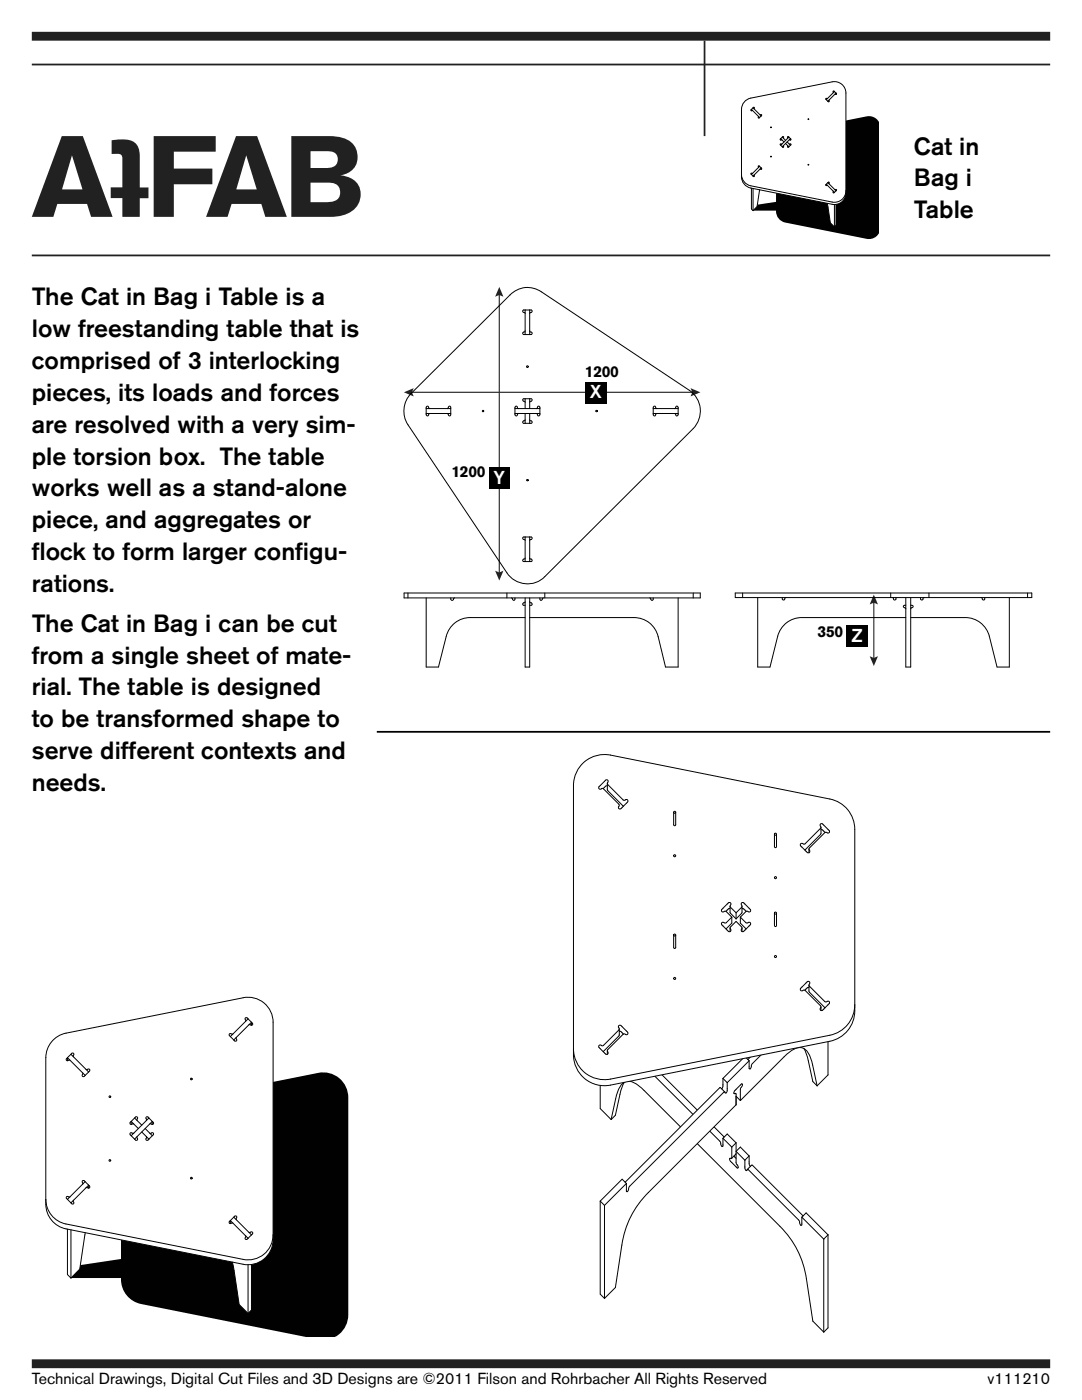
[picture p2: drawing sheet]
<svg xmlns="http://www.w3.org/2000/svg" width="216mm" height="279mm" viewBox="0 0 216 279" stroke-linecap="round" stroke-linejoin="round" font-family="sans-serif">
<path d="M6.3 12.9h203.2M140.6 8.1v19.1M6.3 51h203.2" fill="none" stroke="#241f21" stroke-width=".35"/>
<path d="M6.3 7.2h203.2M6.3 272.2h203.2" fill="none" stroke="#241f21" stroke-width="1.8" stroke-linecap="butt"/>
<g fill="#241f21">
<path d="M22.3 28a9 9 0 0 1 4.1 .2 2.84 2.84 0 0 1 1.5 3v6.2h1.7v2.2h-1.7v3.7h-3.5v-3.8h-2.3v-2.1h2.3v-6.2a.96 .96 0 0 0-1.2-.5h-.9z"/>
<path d="M30.7 27.2h12.3v3.1h-8.3v3.3h7.7v3.2h-7.7v6.5h-4z"/>
<path d="M12.3 27.2h4.2l6 16.1h-4.3l-.8-2.6h-6l-.8 2.6h-4.2zM14.4 31l-2 6.8h4.1z"/>
<path d="M47.1 27.2h4.2l5.9 16.1h-4.3l-.8-2.6h-5.9l-.8 2.6h-4.3zM49.1 31l-2 6.8h4.1z"/>
<path d="M58.1 27.2h7.5a6.6 6.6 0 0 1 4.8 1.5 3.7 3.7 0 0 1 .8 3.9 3.7 3.7 0 0 1-3.3 2.4 3.9 3.9 0 0 1 4 4.6 5 5 0 0 1-4.9 3.6l-8.9 .1zM62 30.2v3.3h3.4a1.71 1.71 0 0 0 2-1.7 1.71 1.71 0 0 0-2.1-1.6zM62 36.5v3.9a17.2 17.2 0 0 0 4.5-.2 1.95 1.95 0 0 0 1.3-2.4 1.95 1.95 0 0 0-2.4-1.3z"/>
</g>
<path d="M147.8 16.1h27.5v31.7h-27.5z" fill="#fff"/>
<path d="M151.1 40.8l3.7-.5v-1.8l10.3 2.1 .6 3.9 .8 .8 .3-.3v-4.2a2.36 2.36 0 0 0 2-2.7v-14l4.1-.9h.8a1.77 1.77 0 0 1 1.7 2.3v19.9a1.83 1.83 0 0 1-2.1 2.3l-16.6-3.3a2.3 2.3 0 0 1-1.9-2.4h-4.5l.8-.8z" fill="#010101"/>
<g fill="none" stroke="#010101" stroke-width=".2">
<path d="M165.1 19.6l-.3 .1 .6 .6v-.3M166.3 18.5v-.3l.6 .5-.3 .1M166.5 18.3l-1.6 1.6M166.8 18.9v-.3l-1.6 1.6M148 34.8a2.3 2.3 0 0 0 1.8 2.3l16.2 3.2a2.3 2.3 0 0 0 2.8-2.2M148.5 20.4l.8-.7 .5-.1 16.2-3.3a2.3 2.3 0 0 1 2.8 2.3v19.9a2.3 2.3 0 0 1-2.8 2.3l-16.2-3.3a2.3 2.3 0 0 1-1.8-2.2v-13.5v-.5zM149.9 34.7v.1M149.9 21.8l1.7 1.7M149.9 21.8v.3h.3M149.9 34.8l.5 .5 .1-.4M149.9 21.8v.3M149.9 37.6v4.1l.4 .3"/>
<path d="M150.2 34.6h-.3v.1M150.3 21.5l.2-.1v.4M150.3 21.5l1.6 1.6M150.3 37.6v4.4M150.3 21.5l-.4 .3M151.3 33.4l.1-.3 .6 .5M151.3 23.2v.3h.3M151.6 33.2l-1.7 1.6M151.6 37.9l-.5 3.3-.8 .8M151.6 22.9h.4l-.1 .2M151.9 23.1l-.3 .4M151.9 33.8v-.3l-1.6 1.6"/>
<path d="M152 33.6v.2h-.4M155.8 27.7l.6 .6M155.8 27.7l-.1 .2h.3M155.8 27.7v.3M155.8 29l.5 .4v-.3M156 28.7h-.3l.1 .3M156.1 27.4l.7 .6M156.3 27.6v-.4l-.5 .5M156.8 28.6l.6 .7M157.1 28.3l.6 .7M157.2 29.1v.3l.2-.1M157.4 27.4l.3 .3"/>
<path d="M157.4 27.4l-1.6 1.6M157.4 27.4l-.2-.1v.3M157.5 28.7l.3 .1-.4 .5M157.7 27.7l.1 .2h-.3M157.7 27.7v.3M157.7 27.7l-1.6 1.6M164.9 36.8l-.1 .2h.3M164.9 36.8v.2M164.9 36.8l1.6 1.6M165.2 36.5l1.6 1.6M165.4 36.7v-.4l-.5 .5M166.3 38.1v.4l.2-.1"/>
<path d="M166.6 37.8l.3 .1-.4 .5M165.1 40.6l.6 3.9 .8 .8M166.5 40.8v4.5M166.8 40.8v4.2l-.3 .3"/>
<circle cx="153.8" cy="25.4" r=".08"/>
<circle cx="153.8" cy="31.3" r=".08"/>
<circle cx="161.3" cy="32.9" r=".08"/>
<circle cx="161.3" cy="23.8" r=".08"/>
</g>
<g fill="#fff">
<path d="M75.2 57.3h134.3v76.2h-134.3z"/>
<path d="M75.2 57.3h134.4v76.2h-134.4z"/>
<path d="M80.6 78.3h59.1z"/>
</g>
<path d="M81.9 78.3h56.5" fill="none" stroke="#231f20" stroke-width=".22"/>
<g fill="#231f20">
<path d="M137.8 77.5l1.9 .8-1.9 .8 .3-.8z"/>
<path d="M80.6 78.3l2-.8-.4 .8 .4 .8z"/>
</g>
<path d="M99.6 57.3v58.6z" fill="#fff"/>
<path d="M99.6 58.6v55.9" fill="none" stroke="#231f20" stroke-width=".22"/>
<g fill="#231f20">
<path d="M98.8 113.9l.8 .4 .9-.4-.9 2z"/>
<path d="M99.6 57.3l.9 1.9-.9-.3-.8 .3z"/>
</g>
<path d="M97.6 93.2h4.1v4.3h-4.1zM116.7 76.2h4.3v4.3h-4.3z" fill="#000"/>
<path d="M174.4 118.7v14.2z" fill="#fff"/>
<path d="M174.4 120v11.6" fill="none" stroke="#231f20" stroke-width=".22"/>
<g fill="#231f20">
<path d="M173.5 131l.9 .3 .8-.3-.8 1.9z"/>
<path d="M174.4 118.7l.8 1.9-.8-.3-.9 .3z"/>
</g>
<path d="M168.9 124.8h4.2v4.3h-4.2z" fill="#000"/>
<g fill="none" stroke="#000" stroke-width=".2">
<path d="M104.8 66l-.5 .5 .2 .3 1.6-.1v-.4l-.3-.1-.1-.2M104.8 61.9v4.9M104.8 79.6v1.9M105.7 62.6l.4-.3v-.4h-1.7v.4l.4 .3M105.7 61.9v4.9M105.7 79.6v1.9M137.6 77.9a5 5 0 0 1 .7 7.6l-29.6 29.6a4.9 4.9 0 0 1-7.6-.8l-19.7-29.5a5 5 0 0 1 .6-6.3l19.8-19.6a4.8 4.8 0 0 1 6.2-.7l29.6 19.7M85 82.5h4.9M85 81.5h4.9M85.8 81.5l-.5-.4-.2 .1v1.7l.2 .1 .5-.5M89.2 81.5l.4-.4h.3v1.8l-.3 .1-.4-.5M102.8 82.5h4.9"/>
<path d="M102.8 81.5h4.9M103.5 81.5l-.5-.4-.2 .1v1.7l.2 .1 .5-.5M104.8 82.5v2M105.1 95.7h.3v.2h-.3zM105.7 80.3l.4-.3v-.4h-1.7v.4l.4 .3M105.7 83.8l.4 .3v.3h-1.7v-.3l.4-.3M105.7 82.5v2M107 81.5l.4-.4 .3 .1v1.7l-.3 .1-.4-.5M118.9 81.9h.3v.2h-.3zM130.3 82.5h5M130.3 81.5h5M131.1 81.5l-.5-.4-.2 .1v1.7l.2 .1 .5-.5"/>
<path d="M134.5 81.5l.5-.4 .3 .1v1.7l-.3 .1-.2-.4-.3-.1M80.6 118.3h59.1v1h-59.1zM81.4 118.3v1M85 119.3v13.8h2.5l1.5-6.1a4.9 4.9 0 0 1 4.8-3.8h11M90.7 119.3h-.1a.42 .42 0 0 1-.6 .4l-.1-.4M101.1 118.3v1M102.1 119.3l.4 .5 .2-.1 .1-.4M104.8 107.9l-.4-.3v-.4h1.7v.4l-.4 .3M104.8 107.2v4.9M104.8 119.3v13.8h.9v-13.8M105.7 111.4l.4 .3v.3h-1.7v-.3l.4-.3M105.7 107.2v4.9"/>
<path d="M108.4 119.3l-.5 .5-.1-.1-.1-.4M108.7 118.3v1M129.6 119.3l.5 .5 .2-.1v-.4M135.3 119.3v13.8h-2.5l-1.5-6.1a4.9 4.9 0 0 0-4.8-3.8h-20.8M138.3 118.3v1M146.7 118.3h59.2v1h-59.2zM148.2 118.3v1M151.2 119.3v13.8h2.4l1.6-6.1a5 5 0 0 1 4.7-3.8h20.8M156.1 119.3l.1 .4h.2l.5-.4M177.7 118.3v1M178 119.3l.5 .4h.2l.1-.4M180.7 119.3v13.8h1v-13.8"/>
<path d="M183.7 119.3l.1 .4h.2l.5-.4M185.4 118.3v1M195.7 119.3l.6 .4h.1l.1-.4M201.4 119.3v13.8h-2.5l-1.5-6.1a5 5 0 0 0-4.8-3.8h-10.9M205 118.3v1M104.8 120.1l-.5 .5 .1 .1 .4 .1M105.7 120.1l.5 .5-.1 .1-.4 .1M180.7 120.8l-.4 .1v.1l.4 .5M181.7 120.8l.4 .1 .1 .1-.5 .5"/>
<circle cx="105.2" cy="73.2" r=".18"/>
<circle cx="96.4" cy="82" r=".14"/>
</g>
<g fill="#fff">
<path d="M94.6 150.4h95.6v116.3h-95.6z"/>
<path d="M119.8 202.7l.8-.9 4.4 4.4v1.7l.2 .4 .4-.2 18.9 18.8 .6-.6 1.8 1.8v1.7l.8-.9 1.8 1.8v1.5l.2 .5 .4-.1 10.1 10.1 .6-.6 4.4 4.3v18.6l-.8 .9-2.2-2.2-1.3-8.5a18.3 18.3 0 0 0-5.3-10.5l-27.1-27.1a4.3 4.3 0 0 0-3.5-1.8l-.4 .2-.6 1.3-1.2 5.3-.9 .8-2.1-2.2z"/>
</g>
<g fill="none" stroke="#000" stroke-width=".2">
<path d="M119.8 202.7v18.5l2.1 2.2M119.8 202.7l4.3 4.3M119.8 202.7l.8-.9 4.4 4.4M124.1 207l.2 2a.26 .26 0 0 0 .2 .1 .26 .26 0 0 0 .2-.2l19.1 19.1a.63 .63 0 0 0 .4 .8l.1-1.6M124.6 216l-.8 1.8-1 4.8-.9 .8M124.6 208.9l.9-.8h.1l18.9 18.8M125 206.2v1.7l.3 .4M125 206.2l-.9 .8M121.9 223.4l.9-4.1a4.4 4.4 0 0 1 2.1-3.5 3.2 3.2 0 0 1 2.8 1l27.9 27.9a18.3 18.3 0 0 1 5.3 10.5l1.3 8.5 2.2 2.2M144.3 227.2l.8-.9 1.8 1.8M144.3 227.2l1.7 1.7M146.5 230.7l.4 .5"/>
<path d="M146.9 228.1v4.1a.61 .61 0 0 1 .3 .9l-1.4-1.3-.2-.4 .1-.3 .2 .1 .1-.1v-2.2M146.9 230.2l-.9 1M146.9 228.1l-.9 .8M148.6 231.5l.2 2a.26 .26 0 0 0 .2 .1 .26 .26 0 0 0 .2-.2l10.3 10.3a.63 .63 0 0 0 .5 .8v-1.6M149.1 233.4l.9-.8h.1l10.1 10.1M149.5 230.7v1.6l.2 .5M149.5 230.7l-1.8-1.8-.8 .9 1.7 1.7M149.5 230.7l-.9 .8M160 242.9l4.4 4.4M160 242.9l.8-.8 4.4 4.3M164.4 247.3v18.6M165.2 246.4l-.8 .9"/>
<path d="M165.2 246.4v18.6l-.8 .9"/>
</g>
<path d="M124.1 235.3l.6 .6 18.9-18.8 .4 .2 .2-.4 .1-1.7 4.3-4.4 .6 .7 10.2-10.2 .4 .2 .2-.4v-1.6l4.4-4.4 .8 .9v18.5l-2.2 2.2-.8-.8-1.4-5.8a1.2 1.2 0 0 0-1.8-.9 6.5 6.5 0 0 0-2.5 1.7l-8.8 8.7-.8-.8v1.7l-17.5 17.5a18.3 18.3 0 0 0-5.3 10.5l-1.3 8.4-2.2 2.2-.8-.8v-18.6z" fill="#fff"/>
<g fill="none" stroke="#000" stroke-width=".2">
<path d="M160 199.5l.8 .8M160 199.5v1.6l-.3 .4M165.2 196l-4.4 4.3M165.2 196l-.8-.9-4.4 4.4M165.2 196v18.5l-2.2 2.2M144.3 215.2l-.1 1.7-.2 .4M144.3 215.2l.8 .9M144.6 217.9l-.8-.8h-.2l-18.9 18.8M145.1 216.1l-.1 1.9a.26 .26 0 0 1-.3 .1 .26 .26 0 0 1-.2-.2l-19 19.1a.63 .63 0 0 1-.5 .8v-1.6M146.9 218.8l.8 .8M147.9 216.3h.1a.46 .46 0 0 1-.1 .8l-.2 .4v2.1M147.9 216.3l-1.2 1.3-.3 .4a.27 .27 0 0 0 .2 .3 .27 .27 0 0 0 .3 0v2.2l-17.5 17.5a18.3 18.3 0 0 0-5.3 10.5l-1.3 8.4-2.2 2.2"/>
<path d="M149.5 211.7l-.9-.9-4.3 4.4M149.5 211.7l-4.4 4.4M160.4 202.2l-1-.9-10.2 10.1M160.4 209.3l.7 1.8 1.1 4.8 .8 .8M160.8 200.3l-.1 2-.2 .1-.2-.2h-.1l-10.2 10.3a.65 .65 0 0 1-.5 .8v-1.6M163 216.7l-.8-4.1a4.4 4.4 0 0 0-2.1-3.5 3.2 3.2 0 0 0-2.8 1l-9.6 9.5M119.8 239.7v18.6l.8 .8M119.8 239.7l.8 .9M125 236.2l-.9-.9-4.3 4.4M125 236.2l-4.4 4.4M120.6 240.6v18.5"/>
</g>
<path d="M116.2 152.4a6.2 6.2 0 0 1 5.6-1.7l43.8 8.8a6.2 6.2 0 0 1 5 6v35a6.4 6.4 0 0 1-5 7.3l-43.8 8.8a6.3 6.3 0 0 1-7.4-7.3v-52.5a6.2 6.2 0 0 1 1.8-4.4z" fill="#fff"/>
<g fill="none" stroke="#000" stroke-width=".2">
<path d="M116.2 152.4a6.2 6.2 0 0 1 5.6-1.7l43.8 8.8a6.2 6.2 0 0 1 5 6v36.2a6.2 6.2 0 0 1-5 6.1l-43.8 8.8a6.2 6.2 0 0 1-7.4-6.1v-53.7a6.2 6.2 0 0 1 1.8-4.4zM119.5 157l1.3-1.3a.32 .32 0 0 1 .5 .1 .32 .32 0 0 1-.1 .4l.1 .4 3.2 3.1a.38 .38 0 0 1 .6-.1 .38 .38 0 0 1 .1 .5l-1.3 1.3a.37 .37 0 0 1-.5-.2 .37 .37 0 0 1 .2-.5l-3.4-3.4a.37 .37 0 0 1-.5 .2 .37 .37 0 0 1-.2-.5zM121.2 156.4l.1 1.4 3.1 3.1M121.2 156.8l-.3 .1-.6 .5M134.4 162.1v2.5l.2 .2 .2-.2v-2.5M154.5 166.5v2.5l.2 .2 .2-.2v-2.5M159.8 168.4h.9l3-3.1v-.4a.31 .31 0 0 1 0-.4 .31 .31 0 0 1 .4 0l1.3 1.2a.32 .32 0 0 1 0 .5 .32 .32 0 0 1-.5-.1l-.3 .1-3.2 3.3a.38 .38 0 0 1 .2 .5 .38 .38 0 0 1-.5 .1l-1.3-1.3zM161.4 169.4v.8M163.8 165.6h.3l.5 .5M163.8 165.1v1.4l-3.2 3.1M134.4 186.6v2.5l.2 .2 .2-.2v-2.5M145.7 180.9v1.3l1.2 1.2"/>
<path d="M145.7 185.2v.7M145.7 181.3h-.3l-.5 .6M146 183l-1.1 1.1h-.4a.31 .31 0 0 0-.5 0 .31 .31 0 0 0 0 .5l1.3 1.3a.38 .38 0 0 0 .6-.2 .38 .38 0 0 0-.2-.5l1.2-1.3 1.1 1.1v.4a.31 .31 0 0 0 0 .5 .31 .31 0 0 0 .4 0l1.3-1.3a.37 .37 0 0 0-.1-.5 .37 .37 0 0 0-.5 .1l-1.4-1.2M146 183v1.2l-1.1 1.2M146.9 182.2l-1.2-1.3a.37 .37 0 0 0 .2-.6 .37 .37 0 0 0-.6-.1l-1.3 1.3a.37 .37 0 0 0 .2 .5 .37 .37 0 0 0 .5-.2l1.3 1.2M146.9 182.2l1.1-1.1v-.5a.31 .31 0 0 1 0-.4 .31 .31 0 0 1 .4 0l1.3 1.3a.37 .37 0 0 1-.1 .5 .37 .37 0 0 1-.5-.2l-1.4 1.2M146.9 182.2v1.2M147.7 183v1.2l1.2 1.2M148.1 181.3h.2l.6 .6M148.1 180.9l-.1 1.3-1.1 1.2M148.1 185.2v.7M154.5 182.2v2.5l.2 .2 .2-.2v-2.5"/>
<path d="M159.8 197.2l1.3-1.3a.38 .38 0 0 1 .5 .2 .38 .38 0 0 1-.2 .5l3.2 3.3h.4a.3 .3 0 0 1 .4 0 .3 .3 0 0 1 0 .4l-1.3 1.3a.36 .36 0 0 1-.5-.1 .36 .36 0 0 1 .2-.5l-3.4-3.4a.38 .38 0 0 1-.5 .2 .38 .38 0 0 1-.1-.6zM161.4 196.6l.1 1.4 3.1 3.1M161.4 197.1h-.3l-.5 .5M121.2 209.7v.7M123.5 204.7h.4l1.3 1.3a.38 .38 0 0 1-.1 .5 .38 .38 0 0 1-.6-.2l-3.2 3.2v.4a.3 .3 0 0 1 0 .4 .3 .3 0 0 1-.5 0l-1.3-1.2a.37 .37 0 0 1 .2-.6 .37 .37 0 0 1 .5 .2l3.3-3.1zM123.6 205.8h.2l.6 .6M123.6 205.3l-.1 1.4-3.2 3.2M163.8 201v.7M170.6 200.5a6.2 6.2 0 0 1-5 6.1l-43.8 8.8a6.2 6.2 0 0 1-7.4-6.1"/>
<circle cx="134.6" cy="162.1" r=".21"/>
<circle cx="134.6" cy="170.8" r=".21"/>
<circle cx="154.7" cy="166.5" r=".21"/>
<circle cx="154.7" cy="175.2" r=".21"/>
<circle cx="134.6" cy="186.6" r=".2"/>
<circle cx="134.6" cy="195.3" r=".21"/>
<circle cx="154.7" cy="190.9" r=".21"/>
<circle cx="154.7" cy="182.2" r=".21"/>
</g>
<path d="M8.8 198.5h60.7v68.2h-60.7z" fill="#fff"/>
<path d="M16 252.5l8.1-1.2v-3.9l22.3 4.5 1.3 8.5 1.8 1.7 .7-.7v-9a5.2 5.2 0 0 0 4.3-6v-30.5l9-1.8a5 5 0 0 1 6 4.9v43.4a5 5 0 0 1-2.4 4.3l-3.6 .1-35.3-6.6a5 5 0 0 1-4.1-5.1h-10l1.8-1.8z" fill="#010101"/>
<g fill="none" stroke="#010101" stroke-width=".2">
<path d="M9.1 211.1v29.2a5 5 0 0 0 4.1 4.9l35.3 7.1a5 5 0 0 0 6-4.9v-43.4a5 5 0 0 0-6-4.9l-35.3 7.1a5 5 0 0 0-4.1 4.9M13.5 211.1l3.5 3.5M13.5 211.1l-.2 .2a.25 .25 0 0 0 0 .3 .25 .25 0 0 0 .3 0h.4M13.5 211.1v.6M14.2 210.4l-.7 .7M14.2 210.4l3.5 3.5M14.2 210.4l.1-.2a.3 .3 0 0 1 .4 .1 .3 .3 0 0 1-.1 .5l.1 .1M16.5 214.1v.2a.3 .3 0 0 0-.1 .4 .3 .3 0 0 0 .4 .1l.2-.2M17.1 213.4l.2 .1a.3 .3 0 0 1 .4-.2 .3 .3 0 0 1 .2 .5l-.2 .1M17.7 213.9l-.7 .7M46.5 206.3h-.5l-.3 .2 1.3 1.3 .3-.2-.1-.6M49.3 203.1l1.1 1.1"/>
<path d="M49.3 203.2h-.3v.7M49.5 203.3l-3.5 3.6M50.2 204.6v-.6l-3.6 3.5M50.4 204.2v.3h-.7M9.1 239.4a5 5 0 0 0 4.1 4.9l35.3 7a5 5 0 0 0 6-4.9M13.5 239.4l1 .9 .2-.2v-.6M14 238.8h-.7l-.1 .2 .3 .4M16.5 236.4l-.1-.6 .2-.2 1.3 1.3-.2 .2h-.6M17 235.8l-3.5 3.6M17.7 237.1v-.6l-3.5 3.6M26.2 223.8l1.4 1.4M26.2 226.7l1 .9 .3-.3-.1-.5"/>
<path d="M26.2 223.8l-.3 .4 .1 .1h.7M26.2 223.8v.6M26.7 226.1h-.7l-.1 .2 .3 .4M26.9 223.1l1.4 1.4M27.4 223.6l-.1-.1a.3 .3 0 0 0 .2-.4 .3 .3 0 0 0-.5-.2l-.8 .9M28.3 225.9l1.4 1.4M29 225.2l1.4 1.5M29.2 226.8v.4a.25 .25 0 0 0 0 .3 .25 .25 0 0 0 .3 0l.2-.2M29.7 223.1l-.2-.2a.3 .3 0 0 0-.4 .2 .3 .3 0 0 0 .2 .4l-.1 .1M29.7 223.1l-3.5 3.6M29.7 223.1l.7 .7M29.9 226.1l.1 .1a.3 .3 0 0 1 .5-.2 .3 .3 0 0 1 .1 .5l-.9 .8"/>
<path d="M30.4 223.8l-3.5 3.5M30.4 223.8v.6M30.4 223.8l.2 .2a.3 .3 0 0 1-.1 .4 .3 .3 0 0 1-.5-.1h-.1M13.5 245.3v9.1l.7 .7M14.2 245.4v9.7M16.9 246.5l-1 6.8-1.7 1.8M17 246l-.1 .5M46 243.6l3.5 3.5M46 243.6v.6M46 243.6l-.3 .3 .1 .2h.7M46.4 251.9l.3 1.6M46.6 242.9l3.6 3.5"/>
<path d="M46.7 253.5l1 6.9 1.8 1.7M47.2 243.4l.1-.5-.3-.2-1 .9M49 246.6v.7h.3M49.5 252.4v9.7M49.5 247.1l-.2 .2M49.7 245.9l.1 .1a.3 .3 0 0 1 .4-.2 .3 .3 0 0 1 .2 .5l-.9 .8M50.2 252.4v9l-.7 .7"/>
<circle cx="21.9" cy="218.9" r=".17"/>
<circle cx="38.2" cy="215.3" r=".17"/>
<circle cx="21.9" cy="231.6" r=".17"/>
<circle cx="38.2" cy="235.1" r=".17"/>
</g>
<path d="M75.2 146h134.3" fill="none" stroke="#000" stroke-width=".35"/>
<g font-size="4.9">
<text x="182.4" y="30.9">Cat in</text>
<text x="182.4" y="37.2">Bag i</text>
<text x="182.4" y="43.6">Table</text>
<text x="6.3" y="61">The Cat in Bag i Table is a</text>
<text x="6.3" y="67.3">low freestanding table that is</text>
<text x="6.3" y="73.7">comprised of 3 interlocking</text>
<text x="6.3" y="80">pieces, its loads and forces</text>
<text x="6.3" y="86.4">are resolved with a very sim-</text>
<text x="6.3" y="92.7">ple torsion box. The table</text>
<text x="6.3" y="99.1">works well as a stand-alone</text>
<text x="6.3" y="105.4">piece, and aggregates or</text>
<text x="6.3" y="111.8">f</text>
<text x="6.3" y="111.8">lock to form larger conf</text>
<text x="58.9" y="111.8">igu-</text>
<text x="6.3" y="118.1">rations.</text>
<text x="6.3" y="126.1">The Cat in Bag i can be cut</text>
<text x="6.3" y="132.4">from a single sheet of mate-</text>
<text x="6.3" y="138.8">rial. The table is designed</text>
<text x="6.3" y="145.1">to be transformed shape to</text>
<text x="6.3" y="151.5">serve different contexts and</text>
<text x="6.3" y="157.8">needs.</text>
</g>
<g font-size="3.7" fill="#fff">
<text x="117.7" y="79.5">X</text>
<text x="98.5" y="96.5">Y</text>
<text x="169.9" y="128.1">Z</text>
</g>
<g font-size="3.2">
<text x="6.3" y="276.1">Technical Drawings, Digital Cut Files and 3D Designs are ©2011 Filson and Rohrbacher All Rights Reserved</text>
<text x="197.1" y="276.1">v111210</text>
</g>
<g font-size="3.1">
<text x="116.7" y="75.3">1200</text>
<text x="90.1" y="95.2">1200</text>
<text x="163.2" y="127">350</text>
</g>
</svg>
